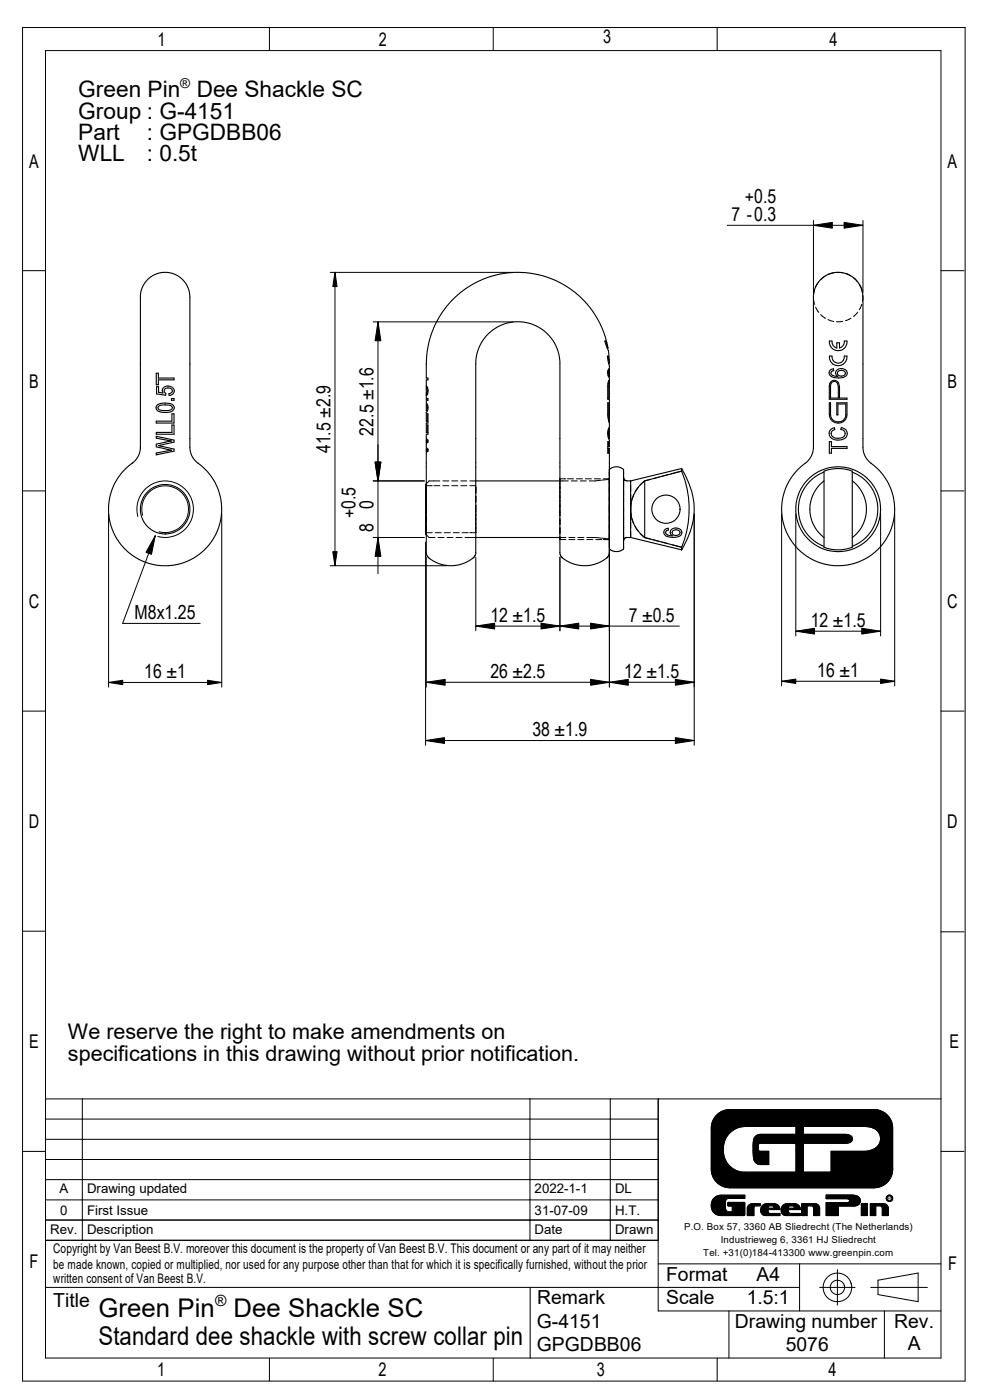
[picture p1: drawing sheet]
<svg xmlns="http://www.w3.org/2000/svg" width="210mm" height="297mm" viewBox="0 0 210 297" stroke-linecap="round" stroke-linejoin="round" font-family="sans-serif">
<g fill="none" stroke="#000" stroke-width=".21">
<path d="M4.8 5.8h199.9v287.2h-199.9zM9.7 10.7h189.9v277.4h-189.9zM57.1 5.8v4.9M104.6 5.8v4.9M152.1 5.8v4.9M4.8 57.4h4.9M70 57.8h38.8M71.1 57.8v62.2M154.3 47.8h28.7M172.6 46.8v15.2M173.7 59.8l-.7 1.1M174.1 59.3h.1"/>
<path d="M175.1 58.5l-1 .8M176.8 57.9l-1.2 .4M177.5 57.8l1.2 .1M179.4 58l1.1 .5M181 58.9l.9 .9M183 46.8v15.2M199.6 57.4h4.9M79.2 68.3h29.6M80.2 68.3v53.4M172.6 63.4l.2 1.2M172.8 61.5l-.2 1.2M173 65.2l.7 1.1"/>
<path d="M174.1 66.7l1 .8M175.6 67.8l1.2 .4M177.5 68.2v.1M178.8 68.2l-1.3 .1M180.5 67.5l-1.1 .5M181.9 66.2l-.9 .9M182.3 60.3l.6 1.7M182.8 64.6l-.5 1.1M183 62.7l-.1 1.2M129.3 99.6v46.2M132.3 99.9v1.3M144.6 99.4v.5l-2.3 .6"/>
<path d="M4.8 104.1h4.9M23 109v36.8M29.2 109.6a6 6 0 0 1 5.3-7.6 6 6 0 0 1 6.5 6.5 6 6 0 0 1-7.5 5.3M30.2 109.3a5 5 0 0 1 4.4-6.2 5 5 0 0 1 5.4 5.4 5 5 0 0 1-6.3 4.3M32.9 113.6l-6.9 18.6h16.5M47 109v36.8M79.2 102h10.8M79.2 114h10.8M90.3 102.8v1.3M90.3 104.7v1.3M90.3 106.6v1.3M90.3 108.5v1.3"/>
<path d="M90.3 110.4v1.3M90.3 112v1.3M90.3 115v43.1M90.4 109.5v1.3M90.4 111.4v1.3M90.4 118.2v27.6M90.4 113.4l.6 .6h1.3M90.4 113h1.3M91.7 103h-1.3v5.9M92 103h1.3M92.3 113h1.3M92.9 114h1.3"/>
<path d="M93.3 102h-2.3l-.6 .6M93.9 102h1.3M93.9 103h1.3M94.2 113h1.3M94.8 114h1.3M95.8 102h1.3M95.8 103h1.3M96.1 113h1.3M96.7 114h1.3M97.7 102h1.3M97.7 103h1.3M98 113h1.3"/>
<path d="M98.6 114h2.3M99.7 102h1.2M99.7 103h1.2M100.9 103.3v1.3M100.9 105.2v1.4M100.9 107.1v5.9h-1.2M100.9 118.2v15.6M118.8 109.9v1.5M118.8 111.8v1.5M118.8 113.7v.8h1.2M118.8 118.2v15.6M118.8 102h1.7"/>
<path d="M118.8 114h1.2M120 101.6h-1.2v7.9M120.4 101.6h1.2M120.7 114h1.2M120.7 114.5h1.2M121.2 102h1.2M122.3 101.6h1.2M122.6 114h1.2M122.6 114.5h1.2M123.1 102h1.3M124.2 101.6h1.3M124.5 114l3 .2"/>
<path d="M124.5 114.5h1.3M126.1 101.6h1.3M126.4 114.5h1.3M127.5 101.9l-2.5 .1M127.7 114.2l1.2 .1 .4 .3M128 101.6h1.3M128 114.5h1.3M129.3 101.4l-.4 .3-1.2 .2M132.3 101.3v13.5M132.3 115.2v1.3M133.8 102v.3M133.8 103v1.2"/>
<path d="M133.8 104.9v1.2M133.8 106.8v1.5M133.8 108.9v1.3M133.8 110.8v1.3M133.8 112.8v1.2M133.9 106.8v2.5M134 109.9l.4 1.2M134.4 104.9l-.4 1.2M134.7 111.6l.7 1.1M135.4 103.3l-.7 1.1M135.8 113.2a3.4 3.4 0 0 0 2.2 1.2M135.8 102.8h.1"/>
<path d="M138 101.7a2.63 2.63 0 0 0-2.2 1.1M138.6 114.5l1.2 .4M139.8 101.2l-1.2 .3M140.4 115l1.3 .3M141.7 100.7l-1.3 .3M142.3 115.5l2.3 .6v.5M147.3 109v49.1M165.8 109v36.5M168.8 109v25.9M186.8 109v25.9M189.8 109v36.5M199.6 104.1h4.9"/>
<path d="M70 120h24.7M100.9 132.8h43.2M168.8 133.9h18M4.8 150.9h4.9M23 144.8h24M90.3 157.1h57M90.4 144.7h56.9M165.8 144.5h24M199.6 150.9h4.9M4.8 197.5h4.9M199.6 197.7h4.9M9.7 233.1h189.9"/>
<path d="M9.7 237.4h129.9M17.5 233.1v30M112.4 233.1v30M129.5 233.1v30M139.6 233.1v45h60M152 236.5a4 4 0 0 1 2.8-1.1h30.6a3.9 3.9 0 0 1 4 3.9v8.7a3.9 3.9 0 0 1-4 4h-30.6a4 4 0 0 1-3.9-4v-8.7a3.9 3.9 0 0 1 1.1-2.8zM170.4 239h13.3a2.63 2.63 0 0 1 2.6 1.2 2.63 2.63 0 0 1-.1 2.9 4.2 4.2 0 0 1-3 1.1h-6.9v4.5h-5.9v-6.2h9.4a.92 .92 0 0 0 1-.9 .92 .92 0 0 0-1-.9l-9.4-.1zM4.8 244.3h4.9M9.7 241.7h129.9M9.7 246h129.9M9.7 250.3h129.9M9.7 254.6h129.9"/>
<path d="M9.7 258.8h129.9M151.5 254.2l.6-.5 .8-.1h5.1v.6h-3.5a.91 .91 0 0 0-.6 1.1v.5a1.1 1.1 0 0 0 .7 1.3h.7v-1.3h-.9l.1-.7 3.5 .1-.1 2.6-5 .1a2.16 2.16 0 0 1-1.9-1.4 2.16 2.16 0 0 1 .5-2.3zM154.6 240.6a4.6 4.6 0 0 1 3.5-1.6h10.7v1.6h-7.6a1.83 1.83 0 0 0-1.5 2.3l.1 2a1.74 1.74 0 0 0 1.5 2.2h1.8v-2.9h-2.1l-.1-.2v-1.2l.2-.2 7.7 .1v5.9l-10.9 .1a4.6 4.6 0 0 1-4.4-5.7 4.4 4.4 0 0 1 1.1-2.4zM158.8 255.7l.6-.3h1.8v.4h-.9l-.3 .2-.1 1.9h-1.4v-1.7zM161.7 255.7l.7-.3h1.8a1.23 1.23 0 0 1 1.2 1.2h-2.5v.5l.3 .3h2.2v.5h-3.1a1.23 1.23 0 0 1-1-.9 1.23 1.23 0 0 1 .4-1.3zM163 255.9l1-.1 .2 .5h-1.3zM166.1 255.7l.6-.3h1.9a1.23 1.23 0 0 1 1.2 1.2h-2.6l.1 .5 .2 .3h2.3v.5h-3.1a1.23 1.23 0 0 1-1-.9 1.23 1.23 0 0 1 .4-1.3zM167.3 255.9l1-.1 .2 .5h-1.3zM170.1 255.4h2.8a.98 .98 0 0 1 1 .9v1.6h-1.3l-.1-1.9-.4-.2h-.9v2.1h-1.1zM175.2 253.5l5.9 .1a1.15 1.15 0 0 1 1.3 .8 1.15 1.15 0 0 1-.8 1.4l-3.8 .1v2h-2.6v-2.8h4.4a.46 .46 0 0 0 .7-.4 .46 .46 0 0 0-.7-.4h-4.4zM182.7 256h1.3v1.9h-1.3zM182.7 255.4h1.3v.4h-1.3z"/>
<path d="M184.6 255.4h2.9a1.01 1.01 0 0 1 .9 .9v1.6h-1.2l-.2-1.9-.3-.2h-.9v2.1h-1.2zM199.6 244.3h4.9M9.7 263.1h129.9M9.7 273.1h159.9M112.5 273.1v15M139.6 268.1h60M154.6 278.1v10M169.6 268.1v10M173.9 273.1h7.5M177.6 269.4v7.5M184.7 273.1h12M186.2 271.6l8.6-1.5v6l-8.6-1.5z"/>
<path d="M187.6 278.1v10M57.1 288.1v4.9M104.6 288.1v4.9M152.1 288.1v4.9"/>
<circle cx="188.7" cy="254.2" r=".55"/>
<circle cx="188.7" cy="254.2" r=".68"/>
<circle cx="177.6" cy="273.1" r="3"/>
<circle cx="177.6" cy="273.1" r="1.52"/>
</g>
<g fill="#000" stroke="#000" stroke-width=".21">
<path d="M71.1 57.8l.4 3h-.9zM172.6 47.8l4-.6v1.2zM179 47.2l4 .6-4 .6zM80.2 68.3l.6 4h-1.2zM32.9 113.6l-.8 4-1.1-.4zM79.6 98h1.2l-.6 4zM80.2 114l.6 4h-1.2zM70.6 117h.9l-.4 3zM100.9 132.8l4-.6v1.2zM114.8 132.2l4 .6-4 .6zM118.8 132.8l4-.6v1.2zM125.3 132.2l4 .6-4 .6z"/>
<path d="M168.8 133.9l4-.6v1.2zM182.8 133.3l4 .6-4 .6zM23 144.8l3-.5v.9zM44 144.3l3 .5-3 .4zM90.3 157.1l4-.6v1.2zM90.4 144.7l4-.6v1.3zM129.3 144.7l4-.6v1.3zM125.3 144.1l4 .6-4 .7zM143.3 144.1l4 .6-4 .7zM143.3 156.5l4 .6-4 .6zM165.8 144.5l3-.4v.9zM186.8 144.1l3 .4-3 .5z"/>
<path d="M170.4 239h13.5l1.4 .3 .9 .8a2.56 2.56 0 0 1-1.9 4l-8 .1v4.5h-5.9v-6.2h9.2l.9-.2 .3-.6-.2-.7-1.1-.4h-9.1zM152.2 236.4a3.9 3.9 0 0 0-1.3 2.9v8.7a4 4 0 0 0 3.9 4h30.6a4 4 0 0 0 4-4v-8.7a4 4 0 0 0-4-3.9h-30.6a4 4 0 0 0-2.6 1zM154.6 240.5a4.8 4.8 0 0 1 3.5-1.5h10.7v1.6l-7.9 .1-.9 .6-.3 1.4 .2 3.2 .3 .7 .9 .5h2v-2.9h-2.1l-.1-.2 .1-1.4h7.7l.1 5.9-.1 .2h-10.8a4.5 4.5 0 0 1-4.4-4.5v-.6a4.5 4.5 0 0 1 1.1-3.1z" fill-rule="evenodd"/>
<path d="M151.4 254.3l.5-.5 .7-.2h5.4v.6h-3.6l-.4 .3-.1 .6v1.6l.2 .2 .5 .2h.7v-1.3h-.9v-.7h3.5v2.7l-5.1 .1-.8-.2-.7-.6-.4-1v-1z" fill-rule="evenodd"/>
<path d="M158.8 255.7l.7-.3h1.7v.4h-1l-.2 .2-.1 1.9h-1.4v-1.7z" fill-rule="evenodd"/>
<path d="M163 255.9l.1-.1h.9l.2 .5h-1.3zM161.9 255.6l-.5 .7v.7l.2 .5 .3 .3 3.5 .1v-.5h-2.1l-.4-.3v-.5h2.5l-.2-.7-.4-.4-.5-.1h-1.8z" fill-rule="evenodd"/>
<path d="M167.3 255.9l1-.1 .2 .5h-1.3zM166.2 255.6l-.4 .5-.1 .9 .2 .5 .3 .3 3.6 .1v-.5h-2.2l-.4-.4v-.4h2.6l-.1-.4-.4-.6-.7-.2h-1.7z" fill-rule="evenodd"/>
<path d="M170.1 255.4l3.2 .1 .5 .6 .1 1.8h-1.3v-1.6l-.4-.5h-1v2.1h-1.1z" fill-rule="evenodd"/>
<path d="M175.2 253.5l6.1 .1 1 .4 .2 .9-.3 .6-.7 .3-3.7 .1v2h-2.6v-2.8h4.6l.5-.3-.1-.3-.5-.2h-4.5z" fill-rule="evenodd"/>
<path d="M182.7 255.4h1.3v.4h-1.3z" fill-rule="evenodd"/>
<path d="M182.7 256h1.3v1.9h-1.3z" fill-rule="evenodd"/>
<path d="M184.6 255.4h3.3l.5 .6v1.9h-1.2v-1.6l-.4-.5h-1v2.1h-1.2z" fill-rule="evenodd"/>
<path d="M188.1 254.2a.55 .55 0 0 1 1.1 0 .55 .55 0 0 1-1.1 0zM188 254.2a.7 .7 0 0 0 1.4 0 .7 .7 0 0 0-1.4 0z" fill-rule="evenodd"/>
</g>
<g fill="none" stroke="#000" stroke-width=".23">
<path d="M33.1 79.2h.5v1h3.3v.4h-3.3v1h-.5zM90.4 77.2v3h.4v.4h-.4v1.4M118.8 77.2v40.3l.5 .8 1 .7 1.5 .7 1.6 .3h1.3l1.4-.3 1.6-.7 1-.6M118.8 77.2l-.1-1.2-.4-1.7-1.2-2.4-2-2-1.3-.7-1.7-.7-1.7-.2h-1.3l-1.5 .2-1.7 .7-1.3 .7-1 .9-1 1.1-.8 1.4-.6 1.6-.3 1.7v40.8l-.5 1M128.8 73.8h.2M128.9 79.1l.1 .6 .3 .5v.9M128.9 79.1h.1M128.9 78.8h.2M129 73.8l-.6-2.5-.6-1.5-1.4-2.8-2.3-3-2.3-2.1-3-1.9-3.5-1.5-3.5-.6h-3.9l-3.9 .8-2.7 1-2.8 1.7-2.9 2.6-2.1 2.8-1.7 3.2-.9 2.9-.4 2.4-.1 1.9M129 73.8l-.5-1.5h-.2l.8 2.1 .2 2.6-.3-1.5h-.2l.1 .6a6.6 6.6 0 0 1 .3 3.3l.1 .4M129 78.6h.2M129 79.7h.1"/>
<path d="M129 79.1l.1 .6M129.1 79.8h.2M129.1 78.8l-.1 .3M129.1 77h.2M129.1 79.7l.2 .1M129.2 78.6l-.1 .2M129.2 78.6v-.4l-.3 .9M129.3 78.8v.7zM175.9 75.5h.6a1.32 1.32 0 0 0 1.3 1.5 1.32 1.32 0 0 0 1.3-1.5h.5a1.84 1.84 0 0 1-1.8 2.1 1.84 1.84 0 0 1-1.9-2.1zM175.9 72.3h.6a1.37 1.37 0 0 0 1 1.5v-1.1h.6v1.1a1.33 1.33 0 0 0 1-1.5h.5a1.84 1.84 0 0 1-1.8 2.1 1.84 1.84 0 0 1-1.9-2.1zM176.1 78.5l.7-.3v.4a.53 .53 0 0 0-.5 .5 .53 .53 0 0 0 .4 .6l1 .1a.9 .9 0 0 1-.4-1.1 .9 .9 0 0 1 1.1-.5 .97 .97 0 0 1 1.3 .7 .97 .97 0 0 1-.8 1.2l-1 .1a2.03 2.03 0 0 1-2-.8v-.7zM177.7 78.8a.88 .88 0 0 1 1-.3 .88 .88 0 0 1 .6 .8 .82 .82 0 0 1-1 .5 .82 .82 0 0 1-.6-1z"/>
<path d="M28 98.3l-2.1 1.9-1.6 2.5-1 2.8-.2 1.6-.1 1.6 .6 3 1.2 2.6 1 1.4 1.1 1.2 2.5 1.8 1.2 .5 1.9 .6 1.6 .2h1.6l3-.6 2.6-1.1 1.4-1.1 1.2-1.1 1.8-2.5 1-2.6 .3-3M28.2 98.2l-.2 .1M29.8 95.1v-32.7l.6-1.8 1-1.4 1.4-.9 1.8-.5 1.8 .2 1.8 .8 1.3 1.5 .4 .8 .3 1.3 .1 32.5a5.2 5.2 0 0 0 2.6 4l1.7 1.9 1.5 2.5 .7 2.4 .2 2.3M29.8 94.9a4.3 4.3 0 0 1-1.8 3.4M33.1 92.6l3.8 .8v.4l-3.3 .7 3.3 .8v.4l-3.8 .8v-.4l3.3-.6-3.3-.7v-.6l3.3-.6-3.3-.6zM33.1 91.7h3.4v-1.5h.4v1.9h-3.8zM33.1 89.3h3.4v-1.5h.4v1.9h-3.8zM33.2 82h.4v1.2l1 .2a.99 .99 0 0 1 0-1.1 .99 .99 0 0 1 1-.4 1.02 1.02 0 0 1 1.3 .6 1.02 1.02 0 0 1-.5 1.3l-.5 .1-.1-.4a.64 .64 0 0 0 .7-.7 .64 .64 0 0 0-.9-.5 .63 .63 0 0 0-.7 .4 .63 .63 0 0 0 .3 .8l-.1 .3-1.9-.2zM33.2 86.1a3.1 3.1 0 0 1 3.6-.1 .99 .99 0 0 1-.1 1.1 .99 .99 0 0 1-1.1 .4h-.6a2.11 2.11 0 0 1-1.9-.7zM33.6 86.2a3 3 0 0 1 2.9 .1v.3a2.62 2.62 0 0 1-2.7 .3l-.3-.3zM35 87.5h.1M36.4 84.5h.5v.4h-.5z"/>
<path d="M90.4 93.8l.1 .2M90.4 87.5v1.8h.2M90.4 85.9l.3 .6M90.4 87.5h.1M90.4 85.9v1.2M90.4 93.3v.5M90.4 95.2v.5M90.4 87.1h.3M90.4 85.9h.3M90.4 82.3l.1-.4 .2 .5 .1 .5M90.5 95.4l.1 .1M90.5 82.3l-.1 3.2 .3 .3 .1 .7"/>
<path d="M90.5 82.3l.2 .6M90.5 82.3h.2M90.5 95.4h.3M90.5 95v.4M90.5 83.5h.2M90.5 93.2l-.1 .2 .2 .2M90.6 84.5h.2v.4h-.2zM90.6 93.6l-.2 .2M90.6 95.5l-.2 .3 .1 .1M90.6 93.6h.2M90.6 95.5h.2M90.6 91.7v-1.5h.2v1.9h-.4v.9l.4 .4v.4l-.4 .4v.7l.4 .4v.4l-.4 .4 .1 21.6 .4 .6 1.6 1 1 .4 1.5 .3h1.3l1.5-.3 1.6-.7 1-.6"/>
<path d="M90.6 89.3v-1.5h.2v1.9h-.4v2h.2M90.6 91.7h.2M90.6 89.3h.2M90.7 82.9l-.2 .6M90.7 86.5l-.3 .6M90.7 86.5h.1M90.7 82.9h.1M90.8 86.5l-.1 .6-.3 .4M90.8 82.9l-.1 .7-.2 .3v-.4M128.9 91.9l.1 .8 .3 .7v1.3h-.2M128.9 91.9h.2M128.9 84.5h.1"/>
<path d="M128.9 94.7h.2M128.9 95.1h.2M129 91.1h.2M129.1 91.9l.2 1.1M129.1 80.9h.1M129.1 95.1h.2v22.2l-.2 .6-.4 .5M129.1 94.7v-1h-.2v2.4h.2v-1M129.1 93h.2M129.2 80.9l.1 3.6h-.3v-2.8zM129.2 89.5h.1M129.2 91.1l-.1 .8M129.2 91.1v-.4l-.3 1.2"/>
<path d="M129.3 99.6l.4-.3 .9-.3 .9 .1 .8 .5v16.9l-1.2 .5-.9-.1-.9-.4M129.3 85.4h.1M129.3 88h.1M129.3 89.5h.1M129.3 89.5l-.3-1-.1-3.1v3l.4 1.3M129.3 89.7h.1M129.3 81.4l-.1-.7-.3 1v3h.4v4.8M129.3 89.7v3.3M129.3 85.7h.1M144.6 99.4a15.3 15.3 0 0 1 2.1 12.3l-.8 2.4-1.3 2.5M144.6 99.4v.5M144.6 99.9l-7.8 2.1"/>
<path d="M144.6 99.9a21.2 21.2 0 0 1 0 16.2M144.6 99.4l-10.8 2.6M172.5 94.9a4.5 4.5 0 0 1-2.4 3.9 12 12 0 0 0-.8 17.6 12 12 0 0 0 17.6-.6 12 12 0 0 0-2.1-17.5M172.6 94.9v-32.5l.5-1.8 1.1-1.4 1.3-.9 1.8-.5 1.9 .2 1.8 .8 1.3 1.5 .4 .8 .3 1.3v32.5a4.2 4.2 0 0 0 1.8 3.4M174.8 99.9a8.4 8.4 0 0 1 6 0v16.2a8.4 8.4 0 0 1-6 0zM175.9 93.7h.5v1h3.3v.4h-3.3v1h-.5zM175.9 85.4h.3v2.5a1.62 1.62 0 0 0 1.6 1.6 1.62 1.62 0 0 0 1.6-1.5v-2.3h-1.7v2.3h-.2v-2.6h2.2v2.6a1.88 1.88 0 0 1-1.9 1.7 1.88 1.88 0 0 1-1.9-1.8zM176.1 91.2l.9-.5 .1 .4a.94 .94 0 0 0-.8 1.1 .94 .94 0 0 0 1.1 .8 1.35 1.35 0 0 0 1.9-1.1 .94 .94 0 0 0-.9-.8l.1-.4a1.33 1.33 0 0 1 1.2 1.5 1.33 1.33 0 0 1-1.5 1.1 1.71 1.71 0 0 1-2.3-1.4zM176.2 81a1.01 1.01 0 0 1 1.7 .3l.2 .8v2.4h1.6v.2h-3.8v-3zM176.4 81.2l.2-.2a.72 .72 0 0 1 1 .3l.2 .8v2.4h-1.6v-2.5zM90.4 102.6l-.1 .2v10.5l.1 .1M100.9 102h17.9"/>
<path d="M100.9 114h17.9M132.3 101.3v.3l.4 .3 1.1 .1M133.8 114l-1.1 .1-.4 .3v.4M133.8 102v6M133.8 108v6M133.8 108a7.6 7.6 0 0 0 3 6M133.8 114l10.8 2.6M136.8 114l7.8 2.1M136.8 102a7.6 7.6 0 0 0-3 6M136.8 102v12M141.1 112.2l.6-.1 .1 .3-.3 .1a.47 .47 0 0 0-.1 .8l.2 .2 1 .2a.91 .91 0 0 1-.4-1.2 .91 .91 0 0 1 1.2-.5 .96 .96 0 0 1 1.2 .6 .96 .96 0 0 1-.6 1.2 3.4 3.4 0 0 1-3-.3 .83 .83 0 0 1 .1-1.3zM142.8 112.6l.3-.2a.75 .75 0 0 1 .8 .1 .75 .75 0 0 1 .3 .7 .84 .84 0 0 1-1 .4 .84 .84 0 0 1-.6-.8z"/>
<path d="M144.6 116.1v.5M174.8 102a7.5 7.5 0 0 0 0 12M174.8 100.2l-1.8 .8-1.9 1.9-.8 1.3-.5 1.1-.4 2.5v1.4l.3 1.3 1.1 2.3 1.8 1.9 2.2 1.2M180.8 100.2l1.3 .6 1 .7 1.6 1.8 1.1 2.2 .4 2.2-.3 2.4-1 2.4-1.5 1.8-1.3 1-1.3 .6M180.8 102a7.5 7.5 0 0 1 0 12"/>
<circle cx="35" cy="108" r="5.3"/>
<circle cx="141.3" cy="108" r="3"/>
<circle cx="177.8" cy="108" r="9"/>
</g>
<g font-size="5.5">
<text x="20.9" y="279.3">Green Pin</text>
<text x="49.5" y="279.3">Dee Shackle SC</text>
<text x="20.9" y="285.4">Standard dee shackle with screw collar pin</text>
</g>
<g font-size="4.8">
<text x="16.6" y="20.7">Green Pin</text>
<text x="41.7" y="20.7">Dee Shackle SC</text>
<text x="16.6" y="25.2">Group : G-4151</text>
<text x="16.6" y="29.7">Part</text>
<text x="31.2" y="29.7">: GPGDBB06</text>
<text x="16.6" y="34.2">WLL</text>
<text x="31.2" y="34.2">: 0.5t</text>
</g>
<g font-size="4.6">
<text x="14.4" y="220.5">We reserve the right to make amendments on</text>
<text x="14.4" y="225">specifications in this drawing without prior notification.</text>
</g>
<g font-size="4.1">
<text x="155.2" y="46.9">7 -0.3</text>
<text x="158" y="43.1">+0.5</text>
<text x="79.2" y="92.4" transform="rotate(-90 79.2 92.4)">22.5 ±1.6</text>
<text x="70.1" y="96.2" transform="rotate(-90 70.1 96.2)">41.5 ±2.9</text>
<text x="79.2" y="108" transform="rotate(-90 79.2 108)">0</text>
<text x="75.4" y="110" transform="rotate(-90 75.4 110)">+0.5</text>
<text x="79.2" y="112.8" transform="rotate(-90 79.2 112.8)">8</text>
<text x="28.5" y="131.4">M8x1.25</text>
<text x="104" y="132">12 ±1.5</text>
<text x="133.4" y="132">7 ±0.5</text>
<text x="172" y="133">12 ±1.5</text>
<text x="30.6" y="143.9">16 ±1</text>
<text x="104" y="143.9">26 ±2.5</text>
<text x="132.4" y="143.9">12 ±1.5</text>
<text x="173.4" y="143.7">16 ±1</text>
<text x="112.9" y="156.2">38 ±1.9</text>
<text x="141.3" y="271.8">Format</text>
<text x="160.4" y="271.8">A4</text>
<text x="11.3" y="277.3">Title</text>
<text x="113.9" y="281.7">G-4151</text>
<text x="113.9" y="276.7">Remark</text>
<text x="141.3" y="276.7">Scale</text>
<text x="155.9" y="281.7">Drawing number</text>
<text x="158.4" y="276.7">1.5:1</text>
<text x="189.7" y="281.7">Rev.</text>
<text x="113.9" y="286.6">GPGDBB06</text>
<text x="166.7" y="286.6">5076</text>
<text x="192.6" y="286.5">A</text>
</g>
<g font-size="4">
<text x="33.4" y="9.7">1</text>
<text x="80.4" y="9.7">2</text>
<text x="127.9" y="9.2">3</text>
<text x="176" y="9.7">4</text>
<text x="6.2" y="35.5">A</text>
<text x="201" y="35.5">A</text>
<text x="6.2" y="82.2">B</text>
<text x="201" y="82.2">B</text>
<text x="6.1" y="128.9">C</text>
<text x="200.9" y="128.9">C</text>
<text x="6.1" y="175.6">D</text>
<text x="200.9" y="175.6">D</text>
<text x="6.2" y="222.4">E</text>
<text x="201.4" y="222.3">E</text>
<text x="6.3" y="269.1">F</text>
<text x="201.1" y="269.5">F</text>
<text x="33.3" y="291.9">1</text>
<text x="80.3" y="291.9">2</text>
<text x="126.6" y="291.9">3</text>
<text x="175.8" y="291.9">4</text>
</g>
<text font-size="3.3" x="45.6" y="277">®</text>
<text font-size="2.9" x="38.2" y="18.7">®</text>
<g font-size="2.8">
<text x="12.6" y="253.2">A</text>
<text x="12.8" y="257.7">0</text>
<text x="18.5" y="253.2">Drawing updated</text>
<text x="18.5" y="257.7">First Issue</text>
<text x="113.4" y="253.2">2022-1-1</text>
<text x="113.4" y="257.7">31-07-09</text>
<text x="130.5" y="253.2">DL</text>
<text x="130.5" y="257.7">H.T.</text>
<text x="10.7" y="261.7">Rev.</text>
<text x="18.5" y="261.7">Description</text>
<text x="113.4" y="261.7">Date</text>
<text x="130.5" y="261.7">Drawn</text>
<text x="11.3" y="269.1">be made known, copied or multiplied, nor used for any purpose other than that for which it is specifically furnished, without the prior</text>
<text x="11.3" y="265.9">Copyright by Van Beest B.V. moreover this document is the property of Van Beest B.V. This document or any part of it may neither</text>
<text x="11.3" y="272.3">written consent of Van Beest B.V.</text>
</g>
<g font-size="2">
<text x="145.1" y="260.9">P.O. Box 57, 3360 AB Sliedrecht (The Netherlands)</text>
<text x="152.9" y="263.7">Industrieweg 6, 3361 HJ Sliedrecht</text>
<text x="149.2" y="266.4">Tel. +31(0)184-413300 www.greenpin.com</text>
</g>
<text font-size="1" x="188.4" y="254.5">R</text>
</svg>
